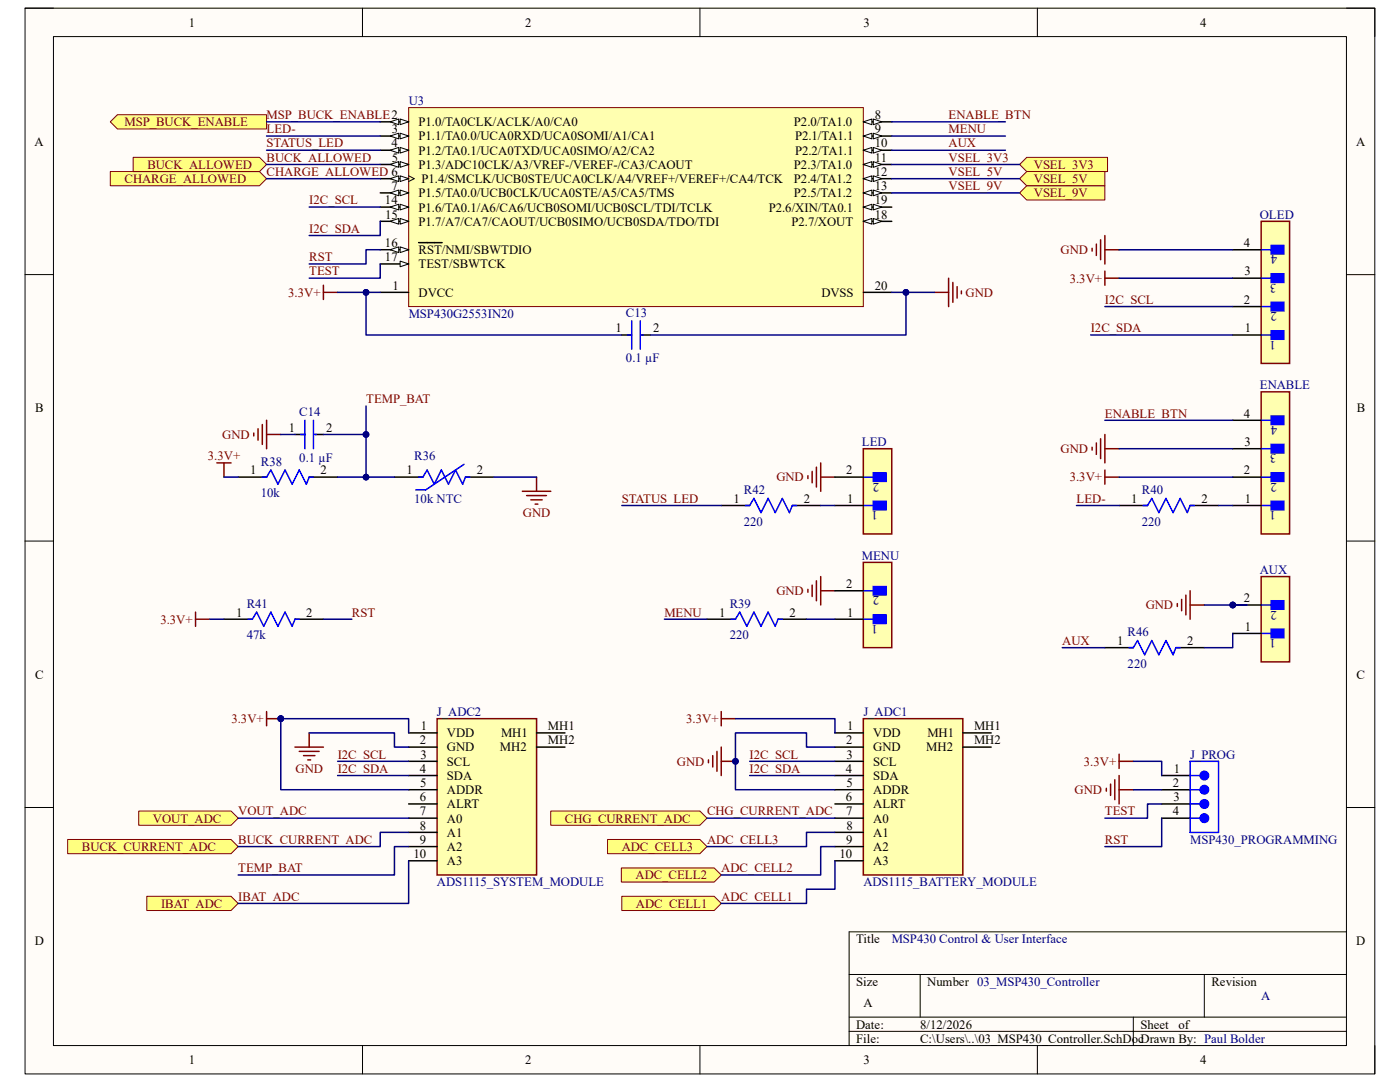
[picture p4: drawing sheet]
<svg xmlns="http://www.w3.org/2000/svg" width="279mm" height="216mm" viewBox="0 0 279 216" stroke-linecap="round" stroke-linejoin="round" font-family="sans-serif">
<path d="M5 1.6h269.4v212.7h-269.4z" fill-rule="evenodd" fill="#fffcf8"/>
<path d="M5 1.6h269.4v212.7h-269.4z" fill="none" stroke="#000" stroke-width=".2"/>
<path d="M10.7 7.3h258v201.3h-258z" fill-rule="evenodd" fill="#fffcf8"/>
<g fill="none" stroke="#000" stroke-width=".2">
<path d="M5 1.6h5.7M10.7 7.3h258v201.3h-258zM72.3 1.6v5.7M139.7 1.6v5.7M207 1.6v5.7M268.7 1.6h5.7v5.7M5 54.8h5.7M268.7 54.8h5.7M5 108h5.7M268.7 108h5.7M5 161.1h5.7M268.7 161.1h5.7"/>
<path d="M169.5 194.4h99.2M183.6 194.4v8.6M240.3 194.4v8.6M268.7 185.9h-99.2v22.7M72.3 208.6v5.7M139.7 208.6v5.7M169.5 203h99.2M169.5 205.8h99.2M207 208.6v5.7M226.2 203v5.6M274.4 208.6v5.7"/>
</g>
<path d="M81.6 21.5h90.7v39.7h-90.7z" fill-rule="evenodd" fill="#ffffb0"/>
<path d="M81.6 21.5h90.7v39.7h-90.7z" fill="none" stroke="#800000" stroke-width=".2"/>
<path d="M75.9 24.3h5.7M75.9 58.3h5.7" fill="none" stroke="#000" stroke-width=".3"/>
<path d="M79.9 23.7l1.7 .6-1.7 .6z" fill="#f8fcff"/>
<path d="M79.9 23.7l1.7 .6-1.7 .6z" fill="none" stroke="#000" stroke-width=".2"/>
<path d="M77.9 24.3l1.7-.6v1.2z" fill="#f8fcff"/>
<path d="M77.9 24.3l1.7-.6v1.2z" fill="none" stroke="#000" stroke-width=".2"/>
<path d="M75.9 27.1h5.7" fill="none" stroke="#000" stroke-width=".3"/>
<path d="M79.9 26.6l1.7 .5-1.7 .6z" fill="#f8fcff"/>
<path d="M79.9 26.6l1.7 .5-1.7 .6z" fill="none" stroke="#000" stroke-width=".2"/>
<path d="M77.9 27.1l1.7-.5v1.1z" fill="#f8fcff"/>
<path d="M77.9 27.1l1.7-.5v1.1z" fill="none" stroke="#000" stroke-width=".2"/>
<path d="M75.9 30h5.7" fill="none" stroke="#000" stroke-width=".3"/>
<path d="M79.9 29.4l1.7 .6-1.7 .5z" fill="#f8fcff"/>
<path d="M79.9 29.4l1.7 .6-1.7 .5z" fill="none" stroke="#000" stroke-width=".2"/>
<path d="M77.9 30l1.7-.6v1.1z" fill="#f8fcff"/>
<path d="M77.9 30l1.7-.6v1.1z" fill="none" stroke="#000" stroke-width=".2"/>
<path d="M75.9 32.8h5.7" fill="none" stroke="#000" stroke-width=".3"/>
<path d="M79.9 32.3l1.7 .5-1.7 .6z" fill="#f8fcff"/>
<path d="M79.9 32.3l1.7 .5-1.7 .6z" fill="none" stroke="#000" stroke-width=".2"/>
<path d="M77.9 32.8l1.7-.5v1.1z" fill="#f8fcff"/>
<path d="M77.9 32.8l1.7-.5v1.1z" fill="none" stroke="#000" stroke-width=".2"/>
<path d="M75.9 35.7h5.7" fill="none" stroke="#000" stroke-width=".3"/>
<path d="M79.9 35.1l1.7 .6-1.7 .5z" fill="#f8fcff"/>
<path d="M79.9 35.1l1.7 .6-1.7 .5z" fill="none" stroke="#000" stroke-width=".2"/>
<path d="M77.9 35.7l1.7-.6v1.1z" fill="#f8fcff"/>
<path d="M77.9 35.7l1.7-.6v1.1zM81.6 35.1l1.1 .6-1.1 .5" fill="none" stroke="#000" stroke-width=".2"/>
<path d="M75.9 38.5h5.7" fill="none" stroke="#000" stroke-width=".3"/>
<path d="M79.9 37.9l1.7 .6-1.7 .6z" fill="#f8fcff"/>
<path d="M79.9 37.9l1.7 .6-1.7 .6z" fill="none" stroke="#000" stroke-width=".2"/>
<path d="M77.9 38.5l1.7-.6v1.2z" fill="#f8fcff"/>
<path d="M77.9 38.5l1.7-.6v1.2z" fill="none" stroke="#000" stroke-width=".2"/>
<path d="M172.3 24.3h5.7" fill="none" stroke="#000" stroke-width=".3"/>
<path d="M172.3 24.3l1.7-.6v1.2z" fill="#f8fcff"/>
<path d="M172.3 24.3l1.7-.6v1.2z" fill="none" stroke="#000" stroke-width=".2"/>
<path d="M174.3 23.7l1.7 .6-1.7 .6z" fill="#f8fcff"/>
<path d="M174.3 23.7l1.7 .6-1.7 .6z" fill="none" stroke="#000" stroke-width=".2"/>
<path d="M172.3 27.1h5.7" fill="none" stroke="#000" stroke-width=".3"/>
<path d="M172.3 27.1l1.7-.5v1.1z" fill="#f8fcff"/>
<path d="M172.3 27.1l1.7-.5v1.1z" fill="none" stroke="#000" stroke-width=".2"/>
<path d="M174.3 26.6l1.7 .5-1.7 .6z" fill="#f8fcff"/>
<path d="M174.3 26.6l1.7 .5-1.7 .6z" fill="none" stroke="#000" stroke-width=".2"/>
<path d="M172.3 30h5.7" fill="none" stroke="#000" stroke-width=".3"/>
<path d="M172.3 30l1.7-.6v1.2z" fill="#f8fcff"/>
<path d="M172.3 30l1.7-.6v1.2z" fill="none" stroke="#000" stroke-width=".2"/>
<path d="M174.3 29.4l1.7 .6-1.7 .6z" fill="#f8fcff"/>
<path d="M174.3 29.4l1.7 .6-1.7 .6z" fill="none" stroke="#000" stroke-width=".2"/>
<path d="M172.3 32.8h5.7" fill="none" stroke="#000" stroke-width=".3"/>
<path d="M172.3 32.8l1.7-.5v1.1z" fill="#f8fcff"/>
<path d="M172.3 32.8l1.7-.5v1.1z" fill="none" stroke="#000" stroke-width=".2"/>
<path d="M174.3 32.3l1.7 .5-1.7 .6z" fill="#f8fcff"/>
<path d="M174.3 32.3l1.7 .5-1.7 .6z" fill="none" stroke="#000" stroke-width=".2"/>
<path d="M172.3 35.7h5.7" fill="none" stroke="#000" stroke-width=".3"/>
<path d="M172.3 35.7l1.7-.6v1.1z" fill="#f8fcff"/>
<path d="M172.3 35.7l1.7-.6v1.1z" fill="none" stroke="#000" stroke-width=".2"/>
<path d="M174.3 35.1l1.7 .6-1.7 .5z" fill="#f8fcff"/>
<path d="M174.3 35.1l1.7 .6-1.7 .5z" fill="none" stroke="#000" stroke-width=".2"/>
<path d="M172.3 38.5h5.7" fill="none" stroke="#000" stroke-width=".3"/>
<path d="M172.3 38.5l1.7-.6v1.2z" fill="#f8fcff"/>
<path d="M172.3 38.5l1.7-.6v1.2z" fill="none" stroke="#000" stroke-width=".2"/>
<path d="M174.3 37.9l1.7 .6-1.7 .6z" fill="#f8fcff"/>
<path d="M174.3 37.9l1.7 .6-1.7 .6z" fill="none" stroke="#000" stroke-width=".2"/>
<path d="M75.9 41.3h5.7" fill="none" stroke="#000" stroke-width=".3"/>
<path d="M79.9 40.8l1.7 .5-1.7 .6z" fill="#f8fcff"/>
<path d="M79.9 40.8l1.7 .5-1.7 .6z" fill="none" stroke="#000" stroke-width=".2"/>
<path d="M77.9 41.3l1.7-.5v1.1z" fill="#f8fcff"/>
<path d="M77.9 41.3l1.7-.5v1.1z" fill="none" stroke="#000" stroke-width=".2"/>
<path d="M75.9 44.2h5.7" fill="none" stroke="#000" stroke-width=".3"/>
<path d="M79.9 43.6l1.7 .6-1.7 .5z" fill="#f8fcff"/>
<path d="M79.9 43.6l1.7 .6-1.7 .5z" fill="none" stroke="#000" stroke-width=".2"/>
<path d="M77.9 44.2l1.7-.6v1.1z" fill="#f8fcff"/>
<path d="M77.9 44.2l1.7-.6v1.1z" fill="none" stroke="#000" stroke-width=".2"/>
<path d="M75.9 49.8h5.7" fill="none" stroke="#000" stroke-width=".3"/>
<path d="M79.9 49.3l1.7 .5-1.7 .6z" fill="#f8fcff"/>
<path d="M79.9 49.3l1.7 .5-1.7 .6z" fill="none" stroke="#000" stroke-width=".2"/>
<path d="M77.9 49.8l1.7-.5v1.1z" fill="#f8fcff"/>
<path d="M77.9 49.8l1.7-.5v1.1z" fill="none" stroke="#000" stroke-width=".2"/>
<path d="M75.9 52.7h5.7M83.5 48.4h4.7" fill="none" stroke="#000" stroke-width=".3"/>
<path d="M79.9 52.1l1.7 .6-1.7 .5z" fill="#f8fcff"/>
<path d="M79.9 52.1l1.7 .6-1.7 .5z" fill="none" stroke="#000" stroke-width=".2"/>
<path d="M172.3 44.2h5.7" fill="none" stroke="#000" stroke-width=".3"/>
<path d="M172.3 44.2l1.7-.6v1.1z" fill="#f8fcff"/>
<path d="M172.3 44.2l1.7-.6v1.1z" fill="none" stroke="#000" stroke-width=".2"/>
<path d="M174.3 43.6l1.7 .6-1.7 .5z" fill="#f8fcff"/>
<path d="M174.3 43.6l1.7 .6-1.7 .5z" fill="none" stroke="#000" stroke-width=".2"/>
<path d="M172.3 41.3h5.7" fill="none" stroke="#000" stroke-width=".3"/>
<path d="M172.3 41.3l1.7-.5v1.1z" fill="#f8fcff"/>
<path d="M172.3 41.3l1.7-.5v1.1z" fill="none" stroke="#000" stroke-width=".2"/>
<path d="M174.3 40.8l1.7 .5-1.7 .6z" fill="#f8fcff"/>
<path d="M174.3 40.8l1.7 .5-1.7 .6z" fill="none" stroke="#000" stroke-width=".2"/>
<path d="M172.3 58.3h5.7" fill="none" stroke="#000" stroke-width=".3"/>
<path d="M172.3 143.4h19.9v31.2h-19.9z" fill-rule="evenodd" fill="#ffffb0"/>
<path d="M143.9 142v2.8M143.9 143.4h2.9M172.3 143.4h19.9v31.2h-19.9z" fill="none" stroke="#800000" stroke-width=".3"/>
<path d="M166.6 146.2h5.7M166.6 149.1h5.7M166.6 151.9h5.7M166.6 154.7h5.7M166.6 157.6h5.7M192.2 146.2h5.6M192.2 149.1h5.6M166.6 160.4h5.7M166.6 163.3h5.7M166.6 166.1h5.7M166.6 168.9h5.7M166.6 171.8h5.7" fill="none" stroke="#000" stroke-width=".3"/>
<path d="M87.2 143.4h19.9v31.2h-19.9z" fill-rule="evenodd" fill="#ffffb0"/>
<path d="M53.2 142v2.8M53.2 143.4h2.8M58.9 149.1h5.6M59.7 149.9h4M60.6 150.8h2.2M61.4 151.6h.6M61.7 146.2v2.9M87.2 143.4h19.9v31.2h-19.9z" fill="none" stroke="#800000" stroke-width=".3"/>
<path d="M81.6 146.2h5.6M81.6 149.1h5.6M81.6 151.9h5.6M81.6 154.7h5.6M81.6 157.6h5.6M107.1 146.2h5.6M107.1 149.1h5.6M81.6 160.4h5.6M81.6 163.3h5.6M81.6 166.1h5.6M81.6 168.9h5.6M81.6 171.8h5.6" fill="none" stroke="#000" stroke-width=".3"/>
<circle cx="56" cy="143.4" r=".57" fill="#000080"/>
<circle cx="56" cy="143.4" r=".57" fill="none" stroke="#000080" stroke-width=".2"/>
<path d="M141.4 151.6v.6M142.2 150.8v2.2M143.1 149.9v4M143.9 149.1v5.6M143.9 151.9h2.9" fill="none" stroke="#800000" stroke-width=".3"/>
<circle cx="146.8" cy="151.9" r=".57" fill="#000080"/>
<circle cx="146.8" cy="151.9" r=".57" fill="none" stroke="#000080" stroke-width=".2"/>
<g fill="none" stroke="#800000" stroke-width=".3">
<path d="M64.5 56.9v2.9M64.5 58.3h2.9M186.5 58.3h2.8M189.3 55.5v5.7M190.2 56.4v3.9M191 57.2v2.3M191.9 58.1v.5M218 49.6v.5M218.8 48.7v2.3M219.6 47.8v4M220.5 47v5.7M220.5 54.1v2.8"/>
<path d="M220.5 49.8h2.8M220.5 55.5h2.8M43.3 92.4h2.8M44.7 92.4v2.8M50.6 86.4v.6M51.5 85.6v2.2M52.4 84.7v4M53.2 83.9v5.6M53.2 86.7h2.8M104.2 98h5.7M105.1 98.9h4M105.9 99.7h2.3"/>
<path d="M107.1 95.2v2.8M218 89.2v.6M218.8 88.4v2.3M219.6 87.5v4M220.5 86.7v5.7M220.5 93.8v2.8M220.5 89.5h2.8M220.5 95.2h2.8M106.8 100.6h.6M161.2 117.6v.6M162.1 116.8v2.2M162.9 115.9v4"/>
<path d="M163.8 115.1v5.6M163.8 117.9h2.8M235.8 119.6v2.3M236.7 118.7v4M237.5 117.9v5.7M39 122.1v2.9M39 123.6h2.9M235 120.4v.6M237.5 120.7h2.8M223.3 150.5v2.8M223.3 151.9h2.9"/>
</g>
<path d="M124.1 66.8h2M128.1 66.8h1.7M47.5 95.2h5.7M58.9 86.7h2M61.7 95.2h5.7M62.8 86.7h1.7M78.7 95.2h5.7M92.9 95.2h5.7M223.3 100.9h5.7M237.5 100.9h5.7M44.7 123.6h5.7M58.9 123.6h5.6" fill="none" stroke="#000" stroke-width=".3"/>
<g fill="none" stroke="#00f" stroke-width=".3">
<path d="M125.2 66.8h.9M126.1 64v5.7M127.8 64v5.7M128.1 66.8h.2M52.4 95.2h.8l.8-1.4 1.5 2.8 1.4-2.8 1.4 2.8 1.4-2.8 1.4 2.8 .6-1.4h.9M60 86.7h.9M60.9 83.9v5.6M62.6 83.9v5.6M62.8 86.7h.3M83.5 95.2h.9l.8-1.4 1.5 2.8 1.4-2.8 1.4 2.8 1.4-2.8 1.4 2.8 .6-1.4h.8M92.6 92.6l-7.6 5.2h-2M228.2 100.9h.8l.9-1.4 1.4 2.8 1.4-2.8 1.4 2.8 1.4-2.8 1.5 2.8 .5-1.4h.9"/>
<path d="M49.5 123.6h.9l.8-1.5 1.4 2.9 1.4-2.9 1.5 2.9 1.4-2.9 1.4 2.9 .6-1.4h.8"/>
</g>
<path d="M22 34.2h29.8l1.4 1.5-1.4 1.4h-29.8z" fill-rule="evenodd" fill="#ffff80"/>
<path d="M22 34.2h29.8l1.4 1.5-1.4 1.4h-29.8z" fill="none" stroke="#800000" stroke-width=".2"/>
<path d="M26.6 31.4h25.2l1.4 1.4-1.4 1.4h-25.2z" fill-rule="evenodd" fill="#ffff80"/>
<path d="M26.6 31.4h25.2l1.4 1.4-1.4 1.4h-25.2z" fill="none" stroke="#800000" stroke-width=".2"/>
<path d="M22 24.3l1.4-1.4h29.8v2.8h-29.8z" fill-rule="evenodd" fill="#ffff80"/>
<path d="M22 24.3l1.4-1.4h29.8v2.8h-29.8z" fill="none" stroke="#800000" stroke-width=".2"/>
<path d="M204.9 31.4h16.1v2.8h-16.1l-1.4-1.4z" fill-rule="evenodd" fill="#ffff80"/>
<path d="M204.9 31.4h16.1v2.8h-16.1l-1.4-1.4z" fill="none" stroke="#800000" stroke-width=".2"/>
<path d="M204.9 34.2h15.6v2.9h-15.6l-1.4-1.4z" fill-rule="evenodd" fill="#ffff80"/>
<path d="M204.9 34.2h15.6v2.9h-15.6l-1.4-1.4z" fill="none" stroke="#800000" stroke-width=".2"/>
<path d="M204.9 37.1h15.6v2.8h-15.6l-1.4-1.4z" fill-rule="evenodd" fill="#ffff80"/>
<path d="M204.9 37.1h15.6v2.8h-15.6l-1.4-1.4z" fill="none" stroke="#800000" stroke-width=".2"/>
<path d="M27.7 161.8h18.4l1.4 1.5-1.4 1.4h-18.4z" fill-rule="evenodd" fill="#ffff80"/>
<path d="M27.7 161.8h18.4l1.4 1.5-1.4 1.4h-18.4z" fill="none" stroke="#800000" stroke-width=".2"/>
<path d="M13.5 167.5h32.6l1.4 1.4-1.4 1.4h-32.6z" fill-rule="evenodd" fill="#ffff80"/>
<path d="M13.5 167.5h32.6l1.4 1.4-1.4 1.4h-32.6z" fill="none" stroke="#800000" stroke-width=".2"/>
<path d="M29.3 178.8h16.8l1.4 1.5-1.4 1.4h-16.8z" fill-rule="evenodd" fill="#ffff80"/>
<path d="M29.3 178.8h16.8l1.4 1.5-1.4 1.4h-16.8z" fill="none" stroke="#800000" stroke-width=".2"/>
<path d="M124.1 178.8h18.4l1.4 1.5-1.4 1.4h-18.4z" fill-rule="evenodd" fill="#ffff80"/>
<path d="M124.1 178.8h18.4l1.4 1.5-1.4 1.4h-18.4z" fill="none" stroke="#800000" stroke-width=".2"/>
<path d="M124 173.2h18.5l1.4 1.4-1.4 1.4h-18.5z" fill-rule="evenodd" fill="#ffff80"/>
<path d="M124 173.2h18.5l1.4 1.4-1.4 1.4h-18.5z" fill="none" stroke="#800000" stroke-width=".2"/>
<path d="M121.3 167.5h18.4l1.4 1.4-1.4 1.4h-18.4z" fill-rule="evenodd" fill="#ffff80"/>
<path d="M121.3 167.5h18.4l1.4 1.4-1.4 1.4h-18.4z" fill="none" stroke="#800000" stroke-width=".2"/>
<path d="M161.2 94.9v.6M162.1 94.1v2.2M162.9 93.2v4M163.8 92.4v5.6M163.8 95.2h2.8" fill="none" stroke="#800000" stroke-width=".3"/>
<path d="M143.9 100.9h5.7M158.1 100.9h5.7M231.8 157.6h5.7M231.8 154.7h5.7" fill="none" stroke="#000" stroke-width=".3"/>
<path d="M148.8 100.9h.8l.9-1.4 1.4 2.8 1.4-2.8 1.4 2.8 1.4-2.8 1.4 2.8 .6-1.4h.9M237.5 157.6h2" fill="none" stroke="#00f" stroke-width=".3"/>
<circle cx="240.4" cy="157.6" r=".85" fill="#00f"/>
<g fill="none" stroke="#00f" stroke-width=".3">
<path d="M237.5 154.7h2M237.5 160.4h2"/>
<circle cx="240.4" cy="157.6" r=".85"/>
</g>
<path d="M231.8 160.4h5.7" fill="none" stroke="#000" stroke-width=".3"/>
<circle cx="240.4" cy="160.4" r=".85" fill="#00f"/>
<g fill="none" stroke="#00f" stroke-width=".3">
<path d="M237.5 163.3h2"/>
<circle cx="240.4" cy="160.4" r=".85"/>
</g>
<path d="M231.8 163.3h5.7" fill="none" stroke="#000" stroke-width=".3"/>
<circle cx="240.4" cy="163.3" r=".85" fill="#00f"/>
<g fill="none" stroke="#00f" stroke-width=".3">
<path d="M237.5 151.9h5.7v14.2h-5.7z"/>
<circle cx="240.4" cy="163.3" r=".85"/>
</g>
<circle cx="240.4" cy="154.7" r=".85" fill="#00f"/>
<circle cx="240.4" cy="154.7" r=".85" fill="none" stroke="#00f" stroke-width=".3"/>
<path d="M220.8 157.3v.6M221.6 156.5v2.2M222.5 155.6v4M223.3 154.7v5.7M223.3 157.6h2.9" fill="none" stroke="#800000" stroke-width=".3"/>
<path d="M109.9 161.8h29.8l1.4 1.5-1.4 1.4h-29.8z" fill-rule="evenodd" fill="#ffff80"/>
<path d="M109.9 161.8h29.8l1.4 1.5-1.4 1.4h-29.8z" fill="none" stroke="#800000" stroke-width=".2"/>
<path d="M141.1 123.6h5.7M155.3 123.6h5.7M220.5 129.2h5.7M234.7 129.2h5.6" fill="none" stroke="#000" stroke-width=".3"/>
<path d="M145.9 123.6h.9l.8-1.5 1.4 2.9 1.5-2.9 1.4 2.9 1.4-2.9 1.4 2.9 .6-1.4h.8M225.3 129.2h.9l.8-1.4 1.4 2.9 1.5-2.9 1.4 2.9 1.4-2.9 1.4 2.9 .6-1.5h.8" fill="none" stroke="#00f" stroke-width=".3"/>
<path d="M251.7 78.2h5.7v28.3h-5.7z" fill-rule="evenodd" fill="#ffffb0"/>
<path d="M251.7 78.2h5.7v28.3h-5.7z" fill="none" stroke="#800000" stroke-width=".3"/>
<path d="M253.7 100h2.5v1.7h-2.5z" fill-rule="evenodd" fill="#00f"/>
<path d="M251.7 100.9h2M253.7 100h2.5v1.7h-2.5z" fill="none" stroke="#00f" stroke-width=".3"/>
<path d="M253.7 94.4h2.5v1.7h-2.5z" fill-rule="evenodd" fill="#00f"/>
<path d="M251.7 95.2h2M253.7 94.4h2.5v1.7h-2.5z" fill="none" stroke="#00f" stroke-width=".3"/>
<path d="M253.7 88.7h2.5v1.7h-2.5z" fill-rule="evenodd" fill="#00f"/>
<path d="M251.7 89.5h2M253.7 88.7h2.5v1.7h-2.5z" fill="none" stroke="#00f" stroke-width=".3"/>
<path d="M253.7 83h2.5v1.7h-2.5z" fill-rule="evenodd" fill="#00f"/>
<path d="M251.7 83.9h2M253.7 83h2.5v1.7h-2.5z" fill="none" stroke="#00f" stroke-width=".3"/>
<path d="M246 95.2h5.7M246 89.5h5.7M246 83.9h5.7M246 100.9h5.7" fill="none" stroke="#000" stroke-width=".3"/>
<path d="M251.7 44.2h5.7v28.3h-5.7z" fill-rule="evenodd" fill="#ffffb0"/>
<path d="M251.7 44.2h5.7v28.3h-5.7z" fill="none" stroke="#800000" stroke-width=".3"/>
<path d="M253.7 66h2.5v1.7h-2.5z" fill-rule="evenodd" fill="#00f"/>
<path d="M251.7 66.8h2M253.7 66h2.5v1.7h-2.5z" fill="none" stroke="#00f" stroke-width=".3"/>
<path d="M253.7 60.3h2.5v1.7h-2.5z" fill-rule="evenodd" fill="#00f"/>
<path d="M251.7 61.2h2M253.7 60.3h2.5v1.7h-2.5z" fill="none" stroke="#00f" stroke-width=".3"/>
<path d="M253.7 54.7h2.5v1.7h-2.5z" fill-rule="evenodd" fill="#00f"/>
<path d="M251.7 55.5h2M253.7 54.7h2.5v1.7h-2.5z" fill="none" stroke="#00f" stroke-width=".3"/>
<path d="M253.7 49h2.5v1.7h-2.5z" fill-rule="evenodd" fill="#00f"/>
<path d="M251.7 49.8h2M253.7 49h2.5v1.7h-2.5z" fill="none" stroke="#00f" stroke-width=".3"/>
<path d="M246 55.5h5.7M246 49.8h5.7M246 66.8h5.7M246 61.2h5.7" fill="none" stroke="#000" stroke-width=".3"/>
<path d="M172.3 112.2h5.7v17h-5.7z" fill-rule="evenodd" fill="#ffffb0"/>
<path d="M172.3 112.2h5.7v17h-5.7z" fill="none" stroke="#800000" stroke-width=".3"/>
<path d="M174.3 122.7h2.5v1.7h-2.5z" fill-rule="evenodd" fill="#00f"/>
<path d="M172.3 123.6h2M174.3 122.7h2.5v1.7h-2.5z" fill="none" stroke="#00f" stroke-width=".3"/>
<path d="M174.3 117h2.5v1.7h-2.5z" fill-rule="evenodd" fill="#00f"/>
<path d="M172.3 117.9h2M174.3 117h2.5v1.7h-2.5z" fill="none" stroke="#00f" stroke-width=".3"/>
<path d="M166.6 117.9h5.7M166.6 123.6h5.7" fill="none" stroke="#000" stroke-width=".3"/>
<circle cx="246" cy="120.7" r=".57" fill="#000080"/>
<circle cx="246" cy="120.7" r=".57" fill="none" stroke="#000080" stroke-width=".2"/>
<path d="M251.7 115.1h5.7v17h-5.7z" fill-rule="evenodd" fill="#ffffb0"/>
<path d="M251.7 115.1h5.7v17h-5.7z" fill="none" stroke="#800000" stroke-width=".3"/>
<path d="M253.7 125.5h2.5v1.7h-2.5z" fill-rule="evenodd" fill="#00f"/>
<path d="M251.7 126.4h2M253.7 125.5h2.5v1.7h-2.5z" fill="none" stroke="#00f" stroke-width=".3"/>
<path d="M253.7 119.9h2.5v1.7h-2.5z" fill-rule="evenodd" fill="#00f"/>
<path d="M253.7 119.9h2.5v1.7h-2.5zM251.7 120.7h2" fill="none" stroke="#00f" stroke-width=".3"/>
<path d="M246 126.4h5.7M246 120.7h5.7" fill="none" stroke="#000" stroke-width=".3"/>
<circle cx="246" cy="120.7" r=".57" fill="#000080"/>
<circle cx="246" cy="120.7" r=".57" fill="none" stroke="#000080" stroke-width=".2"/>
<path d="M172.3 89.5h5.7v17h-5.7z" fill-rule="evenodd" fill="#ffffb0"/>
<path d="M172.3 89.5h5.7v17h-5.7z" fill="none" stroke="#800000" stroke-width=".3"/>
<path d="M174.3 100h2.5v1.7h-2.5z" fill-rule="evenodd" fill="#00f"/>
<path d="M172.3 100.9h2M174.3 100h2.5v1.7h-2.5z" fill="none" stroke="#00f" stroke-width=".3"/>
<path d="M174.3 94.4h2.5v1.7h-2.5z" fill-rule="evenodd" fill="#00f"/>
<path d="M172.3 95.2h2M174.3 94.4h2.5v1.7h-2.5z" fill="none" stroke="#00f" stroke-width=".3"/>
<path d="M166.6 95.2h5.7M166.6 100.9h5.7" fill="none" stroke="#000" stroke-width=".3"/>
<path d="M56 143.4h25.6v2.8M146.8 143.4h19.8v2.8M149.6 151.9h17M149.6 154.7h17M81.6 168.9h-2.9v5.7h-31.2M166.6 168.9h-2.8v5.7h-19.9" fill="none" stroke="#000080" stroke-width=".3"/>
<circle cx="56" cy="143.4" r=".57" fill="#000080"/>
<circle cx="56" cy="143.4" r=".57" fill="none" stroke="#000080" stroke-width=".2"/>
<path d="M56 143.4v14.2h25.6M61.7 146.2h17v2.9h2.9M67.4 151.9h14.2M67.4 154.7h14.2M47.5 163.3h34.1M81.6 166.1h-5.7v2.8h-28.4" fill="none" stroke="#000080" stroke-width=".3"/>
<circle cx="56" cy="143.4" r=".57" fill="#000080"/>
<circle cx="56" cy="143.4" r=".57" fill="none" stroke="#000080" stroke-width=".2"/>
<path d="M166.6 149.1h-5.6v-2.9h-14.2v11.4h19.8" fill="none" stroke="#000080" stroke-width=".3"/>
<circle cx="146.8" cy="151.9" r=".57" fill="#000080"/>
<circle cx="146.8" cy="151.9" r=".57" fill="none" stroke="#000080" stroke-width=".2"/>
<path d="M67.4 58.3h8.5" fill="none" stroke="#000080" stroke-width=".3"/>
<circle cx="73" cy="58.3" r=".57" fill="#000080"/>
<circle cx="73" cy="58.3" r=".57" fill="none" stroke="#000080" stroke-width=".2"/>
<path d="M178 58.3h8.5" fill="none" stroke="#000080" stroke-width=".3"/>
<circle cx="180.8" cy="58.3" r=".57" fill="#000080"/>
<circle cx="180.8" cy="58.3" r=".57" fill="none" stroke="#000080" stroke-width=".2"/>
<path d="M73.1 58.3v8.5h51" fill="none" stroke="#000080" stroke-width=".3"/>
<circle cx="73" cy="58.3" r=".57" fill="#000080"/>
<circle cx="73" cy="58.3" r=".57" fill="none" stroke="#000080" stroke-width=".2"/>
<path d="M180.8 58.3v8.5h-51" fill="none" stroke="#000080" stroke-width=".3"/>
<circle cx="180.8" cy="58.3" r=".57" fill="#000080"/>
<circle cx="180.8" cy="58.3" r=".57" fill="none" stroke="#000080" stroke-width=".2"/>
<path d="M61.7 41.3h14.2M75.9 44.2v2.8h-14.2M75.9 52.7v2.8h-14.2M75.9 49.8h-2.9v2.9h-11.3M44.7 95.2h2.8M67.4 95.2h11.3M41.9 123.6h2.8M64.5 123.6h5.7" fill="none" stroke="#000080" stroke-width=".3"/>
<circle cx="73" cy="95.2" r=".57" fill="#000080"/>
<circle cx="73" cy="95.2" r=".57" fill="none" stroke="#000080" stroke-width=".2"/>
<path d="M64.5 86.7h8.6M98.6 95.2h8.5" fill="none" stroke="#000080" stroke-width=".3"/>
<circle cx="73" cy="86.7" r=".57" fill="#000080"/>
<circle cx="73" cy="86.7" r=".57" fill="none" stroke="#000080" stroke-width=".2"/>
<path d="M73.1 81v14.2" fill="none" stroke="#000080" stroke-width=".3"/>
<circle cx="73" cy="95.2" r=".57" fill="#000080"/>
<circle cx="73" cy="95.2" r=".57" fill="none" stroke="#000080" stroke-width=".2"/>
<circle cx="73" cy="86.7" r=".57" fill="#000080"/>
<circle cx="73" cy="86.7" r=".57" fill="none" stroke="#000080" stroke-width=".2"/>
<path d="M223.3 49.8h22.7M223.3 55.5h22.7M217.7 66.8h28.3M220.5 61.2h25.5M56 86.7h2.9M220.5 83.9h25.5M223.3 89.5h22.7M223.3 95.2h22.7M214.8 100.9h8.5M243.2 100.9h2.8M240.3 120.7h8.6M246 126.4v2.8h-5.7" fill="none" stroke="#000080" stroke-width=".3"/>
<circle cx="246" cy="120.7" r=".57" fill="#000080"/>
<circle cx="246" cy="120.7" r=".57" fill="none" stroke="#000080" stroke-width=".2"/>
<g fill="none" stroke="#000080" stroke-width=".3">
<path d="M53.2 24.3h22.7M53.2 27.1h22.7M53.2 30h22.7M53.2 32.8h22.7M53.2 35.7h22.7M178 24.3h22.6M178 27.1h22.6M178 30h22.6M178 32.8h25.5M178 35.7h25.5M178 38.5h25.5M124.1 100.9h19.8"/>
<path d="M163.8 100.9h2.8M132.6 123.6h8.5M161 123.6h5.6M212 129.2h8.5M226.2 151.9h5.6v2.8M226.2 157.6h5.6M81.6 171.8v8.5h-34.1M141.1 163.3h25.5M166.6 166.1h-5.6v2.8h-19.9M166.6 171.8v5.6h-5.6v2.9h-17.1M231.8 163.3v5.6h-11.3M231.8 160.4h-2.8v2.9h-8.5"/>
</g>
<g font-size="2.5">
<text x="37.7" y="5.3">1</text>
<text x="104.8" y="5.3">2</text>
<text x="172.3" y="5.3">3</text>
<text x="239.5" y="5.3">4</text>
<text x="174.6" y="23.7">8</text>
<text x="6.9" y="29.1">A</text>
<text x="78.1" y="29.4">4</text>
<text x="78.2" y="26.6">3</text>
<text x="83.5" y="25.2">P1.0/TA0CLK/ACLK/A0/CA0</text>
<text x="83.5" y="28">P1.1/TA0.0/UCA0RXD/UCA0SOMI/A1/CA1</text>
<text x="158.5" y="25.2">P2.0/TA1.0</text>
<text x="158.7" y="28">P2.1/TA1.1</text>
<text x="174.6" y="26.6">9</text>
<text x="174.6" y="29.4">10</text>
<text x="270.6" y="29.1">A</text>
<text x="78.2" y="32.3">5</text>
<text x="83.5" y="30.9">P1.2/TA0.1/UCA0TXD/UCA0SIMO/A2/CA2</text>
<text x="83.5" y="33.7">P1.3/ADC10CLK/A3/VREF-/VEREF-/CA3/CAOUT</text>
<text x="158.5" y="33.7">P2.3/TA1.0</text>
<text x="158.7" y="30.9">P2.2/TA1.1</text>
<text x="174.6" y="32.3">11</text>
<text x="174.6" y="35.1">12</text>
<text x="76.8" y="40.8">14</text>
<text x="78.1" y="37.9">7</text>
<text x="83.5" y="39.4">P1.5/TA0.0/UCB0CLK/UCA0STE/A5/CA5/TMS</text>
<text x="84.1" y="36.5">P1.4/SMCLK/UCB0STE/UCA0CLK/A4/VREF+/VEREF+/CA4/TCK</text>
<text x="158.5" y="36.5">P2.4/TA1.2</text>
<text x="158.5" y="39.4">P2.5/TA1.2</text>
<text x="174.6" y="37.9">13</text>
<text x="174.6" y="40.8">19</text>
<text x="76.9" y="43.6">15</text>
<text x="83.5" y="42.2">P1.6/TA0.1/A6/CA6/UCB0SOMI/UCB0SCL/TDI/TCLK</text>
<text x="83.5" y="45">P1.7/A7/CA7/CAOUT/UCB0SIMO/UCB0SDA/TDO/TDI</text>
<text x="153.4" y="42.2">P2.6/XIN/TA0.1</text>
<text x="157.9" y="45">P2.7/XOUT</text>
<text x="174.6" y="43.6">18</text>
<text x="76.8" y="49.3">16</text>
<text x="76.8" y="52.1">17</text>
<text x="83.5" y="50.7">RST/NMI/SBWTDIO</text>
<text x="83.5" y="53.6">TEST/SBWTCK</text>
<text x="248.2" y="49.3">4</text>
<text x="78.3" y="57.8">1</text>
<text x="83.5" y="59.2">DVCC</text>
<text x="163.9" y="59.2">DVSS</text>
<text x="174.6" y="57.8">20</text>
<text x="248.4" y="54.9">3</text>
<text x="248.2" y="60.6">2</text>
<text x="122.9" y="66.3">1</text>
<text x="130.3" y="66.3">2</text>
<text x="248.5" y="66.3">1</text>
<text x="7" y="82.3">B</text>
<text x="248.2" y="83.3">4</text>
<text x="270.8" y="82.3">B</text>
<text x="57.6" y="86.1">1</text>
<text x="65.1" y="86.1">2</text>
<text x="248.4" y="89">3</text>
<text x="50" y="94.7">1</text>
<text x="64" y="94.7">2</text>
<text x="81.2" y="94.7">1</text>
<text x="95.2" y="94.7">2</text>
<text x="168.9" y="94.7">2</text>
<text x="248.2" y="94.7">2</text>
<text x="146.4" y="100.3">1</text>
<text x="160.4" y="100.3">2</text>
<text x="169" y="100.3">1</text>
<text x="225.8" y="100.3">1</text>
<text x="239.8" y="100.3">2</text>
<text x="248.5" y="100.3">1</text>
<text x="168.9" y="117.3">2</text>
<text x="47.1" y="123">1</text>
<text x="61.1" y="123">2</text>
<text x="143.6" y="123">1</text>
<text x="157.6" y="123">2</text>
<text x="169" y="123">1</text>
<text x="248.2" y="120.2">2</text>
<text x="248.5" y="125.9">1</text>
<text x="222.9" y="128.7">1</text>
<text x="236.9" y="128.7">2</text>
<text x="7" y="135.4">C</text>
<text x="270.7" y="135.4">C</text>
<text x="83.8" y="148.5">2</text>
<text x="84" y="145.7">1</text>
<text x="89.2" y="147.1">VDD</text>
<text x="89.2" y="149.9">GND</text>
<text x="99.8" y="149.9">MH2</text>
<text x="100" y="147.1">MH1</text>
<text x="109.3" y="145.7">MH1</text>
<text x="109.3" y="148.5">MH2</text>
<text x="168.9" y="148.5">2</text>
<text x="169" y="145.7">1</text>
<text x="174.3" y="147.1">VDD</text>
<text x="174.3" y="149.9">GND</text>
<text x="184.9" y="149.9">MH2</text>
<text x="185.1" y="147.1">MH1</text>
<text x="194.4" y="145.7">MH1</text>
<text x="194.4" y="148.5">MH2</text>
<text x="83.8" y="154.2">4</text>
<text x="83.9" y="151.4">3</text>
<text x="89.2" y="152.8">SCL</text>
<text x="89.2" y="155.6">SDA</text>
<text x="168.8" y="154.2">4</text>
<text x="169" y="151.4">3</text>
<text x="174.3" y="152.8">SCL</text>
<text x="174.3" y="155.6">SDA</text>
<text x="234.3" y="154.2">1</text>
<text x="83.8" y="159.9">6</text>
<text x="83.9" y="157">5</text>
<text x="89.2" y="158.5">ADDR</text>
<text x="89.2" y="161.3">ALRT</text>
<text x="168.8" y="159.9">6</text>
<text x="168.9" y="157">5</text>
<text x="174.3" y="158.5">ADDR</text>
<text x="174.3" y="161.3">ALRT</text>
<text x="234.1" y="157">2</text>
<text x="234.2" y="159.9">3</text>
<text x="83.8" y="162.7">7</text>
<text x="83.8" y="165.5">8</text>
<text x="89.2" y="164.1">A0</text>
<text x="89.2" y="167">A1</text>
<text x="168.9" y="162.7">7</text>
<text x="168.9" y="165.5">8</text>
<text x="174.3" y="164.1">A0</text>
<text x="174.3" y="167">A1</text>
<text x="234.1" y="162.7">4</text>
<text x="82.5" y="171.2">10</text>
<text x="83.8" y="168.4">9</text>
<text x="89.2" y="169.8">A2</text>
<text x="89.2" y="172.6">A3</text>
<text x="167.6" y="171.2">10</text>
<text x="168.9" y="168.4">9</text>
<text x="174.3" y="169.8">A2</text>
<text x="174.3" y="172.6">A3</text>
<text x="6.9" y="188.6">D</text>
<text x="170.9" y="188.2">Title</text>
<text x="270.7" y="188.6">D</text>
<text x="170.9" y="196.7">Size</text>
<text x="185" y="196.7">Number 03_MSP430_Controller</text>
<text x="241.8" y="196.7">Revision</text>
<text x="172.3" y="201">A</text>
<text x="170.9" y="205.2">Date:</text>
<text x="170.9" y="208.1">File:</text>
<text x="183.6" y="205.2">8/12/2026</text>
<text x="183.7" y="208.1">C:\Users\..\03_MSP430_Controller.SchDocDrawn By: Paul Bolder</text>
<text x="227.6" y="205.2">Sheet</text>
<text x="235.2" y="205.2">of</text>
<text x="37.7" y="212.3">1</text>
<text x="104.8" y="212.3">2</text>
<text x="172.3" y="212.3">3</text>
<text x="239.5" y="212.3">4</text>
</g>
<g font-size="2.5" fill="#800000">
<text x="53.2" y="23.7">MSP_BUCK_ENABLE2</text>
<text x="189.3" y="23.7">ENABLE_BTN</text>
<text x="24.8" y="25.2">MSP_BUCK_ENABLE</text>
<text x="53.2" y="26.6">LED-</text>
<text x="53.2" y="29.4">STATUS_LED</text>
<text x="189.3" y="26.6">MENU</text>
<text x="189.3" y="29.4">AUX</text>
<text x="29.4" y="33.7">BUCK_ALLOWED</text>
<text x="53.2" y="32.3">BUCK_ALLOWED</text>
<text x="53.2" y="35.1">CHARGE_ALLOWED 6</text>
<text x="189.3" y="32.3">VSEL_3V3</text>
<text x="189.3" y="35.1">VSEL_5V</text>
<text x="206.3" y="33.7">VSEL_3V3</text>
<text x="24.8" y="36.5">CHARGE_ALLOWED</text>
<text x="61.7" y="40.8">I2C_SCL</text>
<text x="189.3" y="37.9">VSEL_9V</text>
<text x="206.3" y="36.5">VSEL_5V</text>
<text x="206.3" y="39.4">VSEL_9V</text>
<text x="61.7" y="46.4">I2C_SDA</text>
<text x="61.7" y="52.1">RST</text>
<text x="211.7" y="50.7">GND</text>
<text x="57.5" y="59.2">3.3V+</text>
<text x="61.7" y="54.9">TEST</text>
<text x="192.7" y="59.2">GND</text>
<text x="213.5" y="56.4">3.3V+</text>
<text x="220.5" y="60.6">I2C_SCL</text>
<text x="217.7" y="66.3">I2C_SDA</text>
<text x="73.1" y="80.5">TEMP_BAT</text>
<text x="220.5" y="83.3">ENABLE_BTN</text>
<text x="44.4" y="87.5">GND</text>
<text x="41.5" y="91.8">3.3V+</text>
<text x="211.7" y="90.4">GND</text>
<text x="124.1" y="100.3">STATUS_LED</text>
<text x="154.9" y="96.1">GND</text>
<text x="213.5" y="96.1">3.3V+</text>
<text x="214.8" y="100.3">LED-</text>
<text x="104.4" y="103.2">GND</text>
<text x="154.9" y="118.7">GND</text>
<text x="32" y="124.4">3.3V+</text>
<text x="70.2" y="123">RST</text>
<text x="132.6" y="123">MENU</text>
<text x="228.6" y="121.6">GND</text>
<text x="212" y="128.7">AUX</text>
<text x="46.2" y="144.3">3.3V+</text>
<text x="136.9" y="144.3">3.3V+</text>
<text x="59" y="154.2">GND</text>
<text x="67.4" y="151.4">I2C_SCL</text>
<text x="67.4" y="154.2">I2C_SDA</text>
<text x="135.1" y="152.8">GND</text>
<text x="149.6" y="151.4">I2C_SCL</text>
<text x="149.6" y="154.2">I2C_SDA</text>
<text x="216.3" y="152.8">3.3V+</text>
<text x="214.5" y="158.5">GND</text>
<text x="30.5" y="164.1">VOUT_ADC</text>
<text x="47.5" y="162.7">VOUT_ADC</text>
<text x="112.7" y="164.1">CHG_CURRENT_ADC</text>
<text x="141.1" y="162.7">CHG_CURRENT_ADC</text>
<text x="220.5" y="162.7">TEST</text>
<text x="16.3" y="169.8">BUCK_CURRENT_ADC</text>
<text x="47.5" y="168.4">BUCK_CURRENT_ADC</text>
<text x="124.1" y="169.8">ADC_CELL3</text>
<text x="141.1" y="168.4">ADC_CELL3</text>
<text x="220.5" y="168.4">RST</text>
<text x="47.5" y="179.7">IBAT_ADC</text>
<text x="47.5" y="174">TEMP_BAT</text>
<text x="126.8" y="175.5">ADC_CELL2</text>
<text x="143.9" y="179.7">ADC_CELL1</text>
<text x="143.9" y="174">ADC_CELL2</text>
<text x="32.1" y="181.1">IBAT_ADC</text>
<text x="126.9" y="181.1">ADC_CELL1</text>
</g>
<g font-size="2.5" fill="#000080">
<text x="81.6" y="20.9">U3</text>
<text x="251.4" y="43.6">OLED</text>
<text x="254.9" y="50.9" transform="rotate(-180 254.9 50.9)">4</text>
<text x="254.7" y="56.6" transform="rotate(-180 254.7 56.6)">3</text>
<text x="81.6" y="63.5">MSP430G2553IN20</text>
<text x="124.9" y="63.2">C13</text>
<text x="254.8" y="62.3" transform="rotate(-180 254.8 62.3)">2</text>
<text x="254.6" y="68" transform="rotate(-180 254.6 68)">1</text>
<text x="124.9" y="72.3">0.1 µF</text>
<text x="251.4" y="77.6">ENABLE</text>
<text x="59.7" y="83">C14</text>
<text x="172" y="89">LED</text>
<text x="254.9" y="85" transform="rotate(-180 254.9 85)">4</text>
<text x="52.1" y="93">R38</text>
<text x="59.7" y="92.1">0.1 µF</text>
<text x="82.7" y="91.8">R36</text>
<text x="254.7" y="90.7" transform="rotate(-180 254.7 90.7)">3</text>
<text x="52.1" y="99.2">10k</text>
<text x="82.7" y="100.3">10k NTC</text>
<text x="148.5" y="98.6">R42</text>
<text x="175.2" y="102" transform="rotate(-180 175.2 102)">1</text>
<text x="175.4" y="96.3" transform="rotate(-180 175.4 96.3)">2</text>
<text x="227.9" y="98.6">R40</text>
<text x="254.6" y="102" transform="rotate(-180 254.6 102)">1</text>
<text x="254.8" y="96.3" transform="rotate(-180 254.8 96.3)">2</text>
<text x="148.5" y="104.9">220</text>
<text x="227.9" y="104.9">220</text>
<text x="172" y="111.7">MENU</text>
<text x="175.4" y="119" transform="rotate(-180 175.4 119)">2</text>
<text x="251.4" y="114.5">AUX</text>
<text x="49.2" y="121.3">R41</text>
<text x="145.6" y="121.3">R39</text>
<text x="175.2" y="124.7" transform="rotate(-180 175.2 124.7)">1</text>
<text x="254.8" y="121.8" transform="rotate(-180 254.8 121.8)">2</text>
<text x="49.2" y="127.6">47k</text>
<text x="145.6" y="127.6">220</text>
<text x="225" y="127">R46</text>
<text x="254.6" y="127.5" transform="rotate(-180 254.6 127.5)">1</text>
<text x="225" y="133.2">220</text>
<text x="87.2" y="142.9">J_ADC2</text>
<text x="172.3" y="142.9">J_ADC1</text>
<text x="237.5" y="151.4">J_PROG</text>
<text x="237.5" y="168.4">MSP430_PROGRAMMING</text>
<text x="87.2" y="176.9">ADS1115_SYSTEM_MODULE</text>
<text x="172.3" y="176.9">ADS1115_BATTERY_MODULE</text>
<text x="178" y="188.2">MSP430 Control &amp; User Interface</text>
<text x="251.7" y="199.6">A</text>
</g>
</svg>
